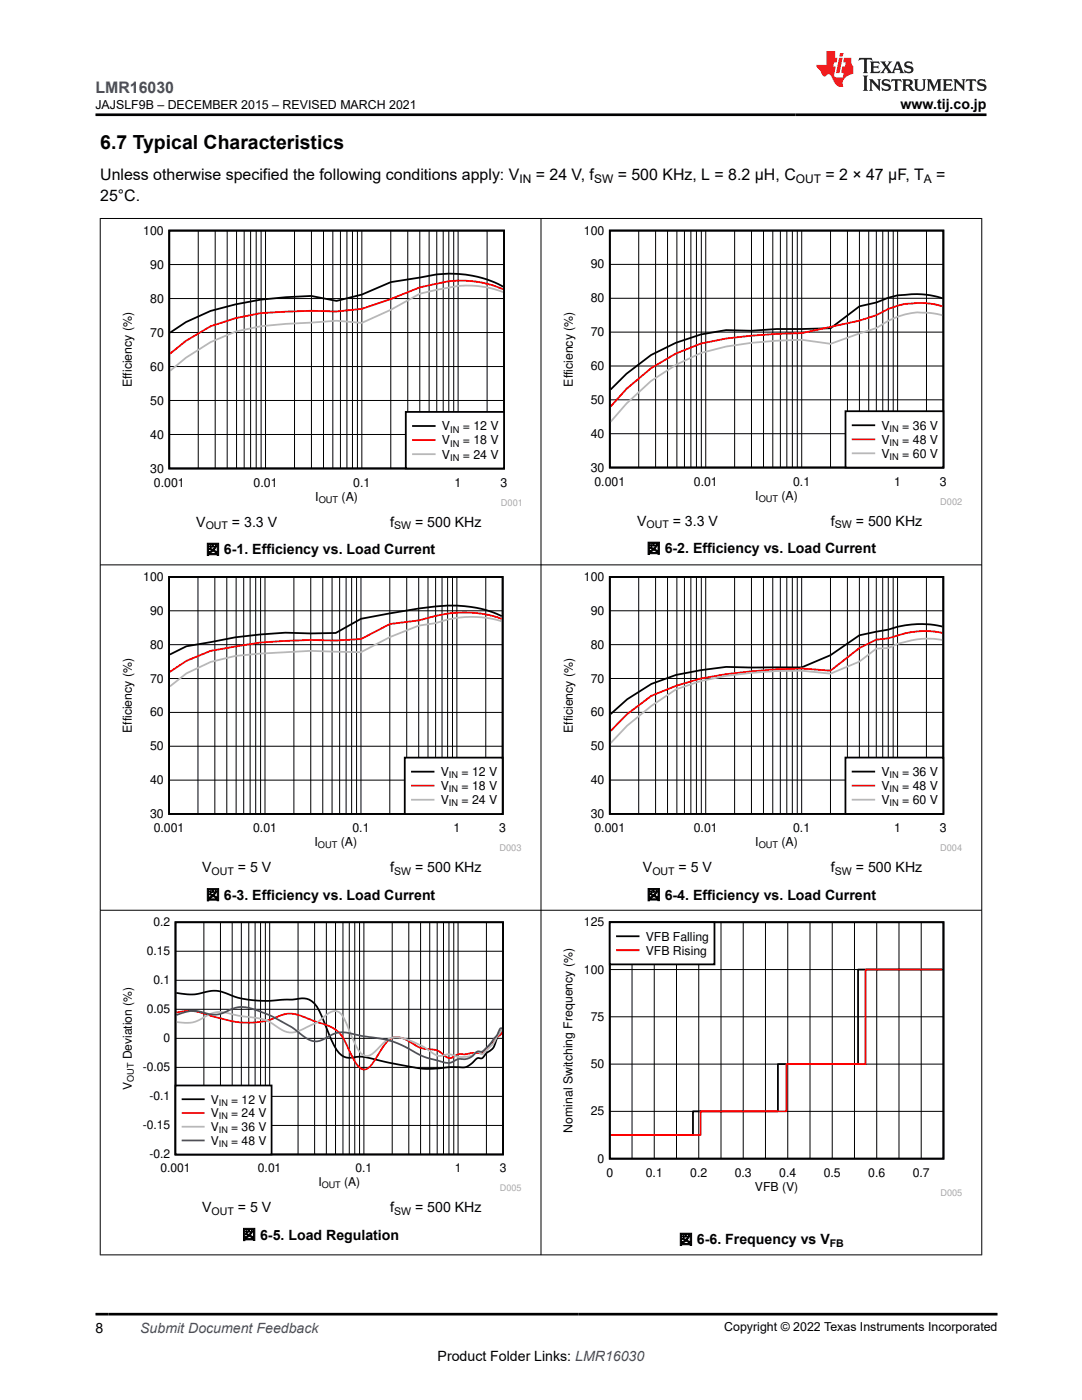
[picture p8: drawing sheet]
<svg xmlns="http://www.w3.org/2000/svg" width="216mm" height="279mm" viewBox="0 0 216 279" stroke-linecap="round" stroke-linejoin="round" font-family="sans-serif">
<path d="M33.8 46h66.8v47.5h-66.8zM100.4 57.2a21.9 21.9 0 0 0-13.2-2.4l-9.2 1.5-5.8 2.5-5.1 1.3-5-1a68.3 68.3 0 0 0-20.1 3l-4.9 2.2-3.2 2.1" fill="none" stroke="#000" stroke-width=".36"/>
<g fill="none" stroke="#000" stroke-width=".2">
<path d="M33.8 59.6h66.8M33.8 52.8h66.8M39.6 46v47.5M42.9 46v47.5M45.3 46v47.5M47.2 46v47.5M48.7 46v47.5M50 46v47.5M51.1 46v47.5M52.1 46v47.5M53 46v47.5M58.8 46v47.5"/>
<path d="M62.1 46v47.5M64.6 46v47.5M66.4 46v47.5M67.9 46v47.5M69.2 46v47.5M70.3 46v47.5M71.3 46v47.5M72.2 46v47.5M78 46v47.5M81.4 46v47.5M83.8 46v47.5M85.6 46v47.5"/>
<path d="M87.2 46v47.5M88.4 46v47.5M89.6 46v47.5M90.5 46v47.5M91.4 46v47.5M97.2 46v47.5M33.8 79.9h66.8M33.8 73.2h66.8M33.8 66.4h66.8M33.8 86.7h66.8"/>
</g>
<path d="M100.4 57.7a20.6 20.6 0 0 0-13.2-1.1l-3.4 .8-5.8 2.3-5.8 1.9-5.1 .6-5-.2-10.1 .5-5 1-5 1.6-4.9 2.9-3.2 2.6" fill="none" stroke="#f00" stroke-width=".36"/>
<path d="M100.4 58.3a19 19 0 0 0-10.8-.9l-5.8 1.2-5.8 3.2-5.8 2.6-5.1-.4-10 .6-5.1 .5a33 33 0 0 0-18.1 8.9" fill="none" stroke="#b8b8b8" stroke-width=".36"/>
<path d="M81 82.2h19.6v11.3h-19.6z" fill-rule="evenodd" fill="#fff"/>
<path d="M81 82.2h19.6v11.3h-19.6zM82.4 85h4.3" fill="none" stroke="#000" stroke-width=".36"/>
<path d="M82.4 87.8h4.3" fill="none" stroke="#f00" stroke-width=".36"/>
<path d="M82.4 90.6h4.3" fill="none" stroke="#b8b8b8" stroke-width=".36"/>
<path d="M111.9 45h80.1v55.8h-80.1z" fill-rule="evenodd" fill="#fff"/>
<path d="M121.7 46h66.5v47.3h-66.5zM188.1 59.5a16.4 16.4 0 0 0-7.5-.7l-1.5 .1-1.8 .5-2.4 1-3.4 .7-5.8 4.4-10.8 .2-5 .3-5-.1a35.4 35.4 0 0 0-23.1 11.8" fill="none" stroke="#000" stroke-width=".36"/>
<g fill="none" stroke="#000" stroke-width=".2">
<path d="M121.7 59.5h66.5M121.7 52.8h66.5M127.4 46v47.3M130.8 46v47.3M133.2 46v47.3M135.1 46v47.3M136.6 46v47.3M137.9 46v47.3M139 46v47.3M139.9 46v47.3M140.8 46v47.3M146.6 46v47.3"/>
<path d="M150 46v47.3M152.3 46v47.3M154.2 46v47.3M155.7 46v47.3M157 46v47.3M158.1 46v47.3M159.1 46v47.3M160 46v47.3M165.7 46v47.3M169.1 46v47.3M171.5 46v47.3M173.3 46v47.3"/>
<path d="M174.9 46v47.3M176.1 46v47.3M177.3 46v47.3M178.2 46v47.3M179.1 46v47.3M184.9 46v47.3M121.7 79.8h66.5M121.7 73h66.5M121.7 66.3h66.5M121.7 86.6h66.5"/>
</g>
<path d="M188.1 61.1a16.3 16.3 0 0 0-13.2 1.8l-3.4 1.1-11.5 2.5a98 98 0 0 0-20.1 2.1 37.3 37.3 0 0 0-18.1 12.5" fill="none" stroke="#f00" stroke-width=".36"/>
<path d="M188.1 62.9a15 15 0 0 0-10.8 1.1l-2.4 1.5-9.2 3.1-5.7-.8a73.9 73.9 0 0 0-20.1 2.6 41.2 41.2 0 0 0-18.1 13.8" fill="none" stroke="#b8b8b8" stroke-width=".36"/>
<path d="M168.7 82.1h19.5v11.2h-19.5z" fill-rule="evenodd" fill="#fff"/>
<path d="M168.7 82.1h19.5v11.2h-19.5zM170.1 84.9h4.4" fill="none" stroke="#000" stroke-width=".36"/>
<path d="M170.1 87.7h4.4" fill="none" stroke="#f00" stroke-width=".36"/>
<path d="M170.1 90.5h4.4" fill="none" stroke="#b8b8b8" stroke-width=".36"/>
<path d="M24 114.2h80v55.8h-80z" fill-rule="evenodd" fill="#fff"/>
<path d="M33.7 115.1h66.6v47.3h-66.6zM100.1 123a23 23 0 0 0-13.2-2l-3.4 .4-11.5 2.1-5 2.8-5 .1a75.4 75.4 0 0 0-20 1.8l-4.8 .8-3.3 1.6" fill="none" stroke="#000" stroke-width=".36"/>
<g fill="none" stroke="#000" stroke-width=".2">
<path d="M39.5 115.1v47.4M42.9 115.1v47.4M45.3 115.1v47.4M47.1 115.1v47.4M48.6 115.1v47.4M49.9 115.1v47.4M51 115.1v47.4M52 115.1v47.4M52.9 115.1v47.4M58.6 115.1v47.4M62 115.1v47.4M64.4 115.1v47.4"/>
<path d="M66.3 115.1v47.4M67.8 115.1v47.4M69.1 115.1v47.4M70.2 115.1v47.4M71.1 115.1v47.4M72 115.1v47.4M77.8 115.1v47.4M81.2 115.1v47.4M83.5 115.1v47.4M85.4 115.1v47.4M86.9 115.1v47.4M88.2 115.1v47.4"/>
<path d="M89.3 115.1v47.4M90.3 115.1v47.4M91.2 115.1v47.4M96.9 115.1v47.4M33.7 135.4h66.6M33.7 128.7h66.6M33.7 121.9h66.6M33.7 155.7h66.6M33.7 148.9h66.6M33.7 142.2h66.6"/>
</g>
<path d="M100.1 123.5a22.5 22.5 0 0 0-13.2-.6l-3.4 .9-5.7 .7-5.8 3-5 .3-5-.1-10.1 .5-9.9 1.7-4.8 2-3.3 2.2" fill="none" stroke="#f00" stroke-width=".36"/>
<path d="M100.1 124a20.8 20.8 0 0 0-13.2 .4l-3.4 .5-5.7 2.2-5.8 3.1-10-.3-10.1 .5-4.9 .5-5 1.2-4.8 2.3-3.3 2.6" fill="none" stroke="#b8b8b8" stroke-width=".36"/>
<path d="M80.8 151.2h19.5v11.2h-19.5z" fill-rule="evenodd" fill="#fff"/>
<path d="M80.8 151.2h19.5v11.2h-19.5zM82.2 154h4.3" fill="none" stroke="#000" stroke-width=".36"/>
<path d="M82.2 156.8h4.3" fill="none" stroke="#f00" stroke-width=".36"/>
<path d="M82.2 159.6h4.3" fill="none" stroke="#b8b8b8" stroke-width=".36"/>
<path d="M111.9 114.2h80.1v55.7h-80.1z" fill-rule="evenodd" fill="#fff"/>
<path d="M121.7 115.1h66.5v47.3h-66.5zM188 125a19.1 19.1 0 0 0-10.8 .7l-5.7 1.1-5.8 4-5.7 2.4-15.1-.1-5 .6a28 28 0 0 0-18.1 8.8" fill="none" stroke="#000" stroke-width=".36"/>
<g fill="none" stroke="#000" stroke-width=".2">
<path d="M127.4 115.1v47.3M130.8 115.1v47.3M133.2 115.1v47.3M135.1 115.1v47.3M136.6 115.1v47.3M137.9 115.1v47.3M139 115.1v47.3M139.9 115.1v47.3M140.8 115.1v47.3M146.6 115.1v47.3M149.9 115.1v47.3M152.3 115.1v47.3"/>
<path d="M154.2 115.1v47.3M155.7 115.1v47.3M157 115.1v47.3M158.1 115.1v47.3M159.1 115.1v47.3M160 115.1v47.3M165.7 115.1v47.3M169.1 115.1v47.3M171.5 115.1v47.3M173.3 115.1v47.3M174.9 115.1v47.3M176.1 115.1v47.3"/>
<path d="M177.2 115.1v47.3M178.2 115.1v47.3M179.1 115.1v47.3M184.9 115.1v47.3M121.7 135.4h66.5M121.7 128.7h66.5M121.7 121.9h66.5M121.7 155.7h66.5M121.7 148.9h66.5M121.7 142.2h66.5"/>
</g>
<path d="M188 126.3a17 17 0 0 0-8.9 .5l-1.9 .6-2.3 .3-3.4 1.6-5.8 4.5-5.7-.4a120.7 120.7 0 0 0-20.1 2l-5 1.5-4.9 2-4.9 3.6-3.3 3.4" fill="none" stroke="#f00" stroke-width=".36"/>
<path d="M188 127.7a16.7 16.7 0 0 0-10.8 1.6l-2.3 .2-3.4 2.5-5.8 2.4-5.7-.5a85.5 85.5 0 0 0-20.1 2l-5 1.7-4.9 3.3-4.9 3.9-3.3 3.5" fill="none" stroke="#b8b8b8" stroke-width=".36"/>
<path d="M168.7 151.2h19.5v11.2h-19.5z" fill-rule="evenodd" fill="#fff"/>
<path d="M168.7 151.2h19.5v11.2h-19.5zM170.1 154h4.3" fill="none" stroke="#000" stroke-width=".36"/>
<path d="M170.1 156.8h4.3" fill="none" stroke="#f00" stroke-width=".36"/>
<path d="M170.1 159.6h4.3" fill="none" stroke="#b8b8b8" stroke-width=".36"/>
<path d="M24 183.1h80v54.7h-80z" fill-rule="evenodd" fill="#fff"/>
<path d="M35 184.1h65.4v46.3h-65.4zM35.2 198.2h.2a11.2 11.2 0 0 0 6.3-.4 7.6 7.6 0 0 1 4.8 1 25.5 25.5 0 0 0 10.8 .7h.5a9.2 9.2 0 0 1 3.9 0 4.4 4.4 0 0 1 2 2.3l2 4.6a10.8 10.8 0 0 0 2.5 4.2 3.2 3.2 0 0 0 2.8 .4 13 13 0 0 1 4.9 .7l1.8 .4a34.9 34.9 0 0 0 8.7 1.2l4.7-.3a3.3 3.3 0 0 0 2.7-.5l.7-.6a1.23 1.23 0 0 1 1.6-.7l.3-.2a5 5 0 0 1 1.8-1.6l.3-.5 .8-2 .9-1.5" fill="none" stroke="#000" stroke-width=".35"/>
<g fill="none" stroke="#000" stroke-width=".2">
<path d="M35 195.6h65.4M35 189.8h65.4M40.7 184.1v46.3M44 184.1v46.3M46.3 184.1v46.3M48.2 184.1v46.3M49.6 184.1v46.3M50.9 184.1v46.3M52 184.1v46.3M52.9 184.1v46.3M53.8 184.1v46.3M59.5 184.1v46.3"/>
<path d="M62.8 184.1v46.3M65.1 184.1v46.3M66.9 184.1v46.3M68.4 184.1v46.3M69.7 184.1v46.3M70.8 184.1v46.3M71.7 184.1v46.3M72.6 184.1v46.3M78.3 184.1v46.3M81.6 184.1v46.3M83.9 184.1v46.3M85.7 184.1v46.3"/>
<path d="M87.2 184.1v46.3M88.5 184.1v46.3M89.6 184.1v46.3M90.5 184.1v46.3M91.4 184.1v46.3M97.1 184.1v46.3M35 218.8h65.4M35 213h65.4M35 207.2h65.4M35 201.4h65.4M35 224.6h65.4"/>
</g>
<path d="M35.2 202.1a10.1 10.1 0 0 1 7 .7 24.5 24.5 0 0 0 8.2 1.3 12.9 12.9 0 0 0 5.9-1.6 6.5 6.5 0 0 1 4.9 .7l2.1 .8a7.7 7.7 0 0 1 6.2 5.3l.5 1a7.5 7.5 0 0 0 2 3 1.66 1.66 0 0 0 2.3-1l1.6-2.6a6.1 6.1 0 0 1 2.4-2.6 4.9 4.9 0 0 1 4.2 1.3 8.7 8.7 0 0 0 4.5 1.2l1 .5a2.87 2.87 0 0 0 2 1.1l.2-.1a3.4 3.4 0 0 1 2.8-.7l1.1-.3h.9a1.73 1.73 0 0 0 2.2-.9 2.89 2.89 0 0 1 1.3-1.3 1.64 1.64 0 0 1 1.1-1.2l.6-.8" fill="none" stroke="#f00" stroke-width=".35"/>
<path d="M35.2 204a7 7 0 0 0 6-1.3 5.8 5.8 0 0 1 5.3-.2l3.5 .5a9.1 9.1 0 0 1 5.8 2.3 4.2 4.2 0 0 0 4.9 0 13.3 13.3 0 0 0 5-3.1 1.87 1.87 0 0 1 2.9 1l1.4 3.2a13.5 13.5 0 0 0 2 3.8 1.54 1.54 0 0 0 2.3 .1l1.6-1.6a3.9 3.9 0 0 1 4.9-1.4l3.5 1.5 1.1 .7a4 4 0 0 0 2.6 1.2 3.6 3.6 0 0 1 3.2 .2h1.3a3.3 3.3 0 0 0 2.6-1l.5 .2a.68 .68 0 0 0 .8 .3 .68 .68 0 0 0 .5-.6l1.5-1.5 1.8-2.9" fill="none" stroke="#b8b8b8" stroke-width=".35"/>
<path d="M35.2 202.6a7.5 7.5 0 0 1 6.5-.2 5.6 5.6 0 0 0 4.3-.9 6.9 6.9 0 0 1 5.9 .4 35 35 0 0 1 9.3 5.3 3.2 3.2 0 0 0 4-.1 6 6 0 0 1 5.8-.6l1 .2a23.4 23.4 0 0 1 9.4 2.5 22.6 22.6 0 0 0 7.8 2.9 4.5 4.5 0 0 0 2.2-.7l.2-.1a3.5 3.5 0 0 0 3.5-1.4l.2-.1a1.48 1.48 0 0 0 1.8-.8l2-2.3 .5-1.1a.41 .41 0 0 1 .6-.4" fill="none" stroke="#295c75" stroke-width=".35"/>
<path d="M35 216.6h19.2v13.8h-19.2z" fill-rule="evenodd" fill="#fff"/>
<path d="M35 216.6h19.2v13.8h-19.2zM36.4 219.4h4.3" fill="none" stroke="#000" stroke-width=".35"/>
<path d="M36.4 222.1h4.3" fill="none" stroke="#f00" stroke-width=".35"/>
<path d="M36.4 224.9h4.3" fill="none" stroke="#b8b8b8" stroke-width=".35"/>
<path d="M36.4 227.6h4.3" fill="none" stroke="#295c75" stroke-width=".35"/>
<path d="M111.9 183.1h80.1v55.6h-80.1z" fill-rule="evenodd" fill="#fff"/>
<path d="M121.7 184h66.6v47.2h-66.6zM188.1 193.5h-16.9v18.9h-16v9.4h-16.9v4.7h-16.5" fill="none" stroke="#000" stroke-width=".36"/>
<g fill="none" stroke="#000" stroke-width=".2">
<path d="M121.7 193.5h66.6M126.1 184v47.2M130.5 184v47.2M135 184v47.2M139.4 184v47.2M143.9 184v47.2M148.3 184v47.2M152.7 184v47.2M157.2 184v47.2M161.6 184v47.2M166.1 184v47.2M170.5 184v47.2"/>
<path d="M174.9 184v47.2M179.4 184v47.2M183.8 184v47.2M121.7 212.4h66.6M121.7 202.9h66.6M121.7 221.8h66.6"/>
</g>
<path d="M188.1 193.5h-15.4v18.9h-15.8v9.4h-17.1v4.7h-18" fill="none" stroke="#f00" stroke-width=".36"/>
<path d="M121.7 184.1h20.9v8.4h-20.9z" fill-rule="evenodd" fill="#fff"/>
<path d="M121.7 184.1h20.9v8.4h-20.9zM123.1 186.8h4.3" fill="none" stroke="#000" stroke-width=".36"/>
<path d="M123.1 189.6h4.3" fill="none" stroke="#f00" stroke-width=".36"/>
<path d="M19.9 43.6h176.1M20 43.5v207M107.9 43.5v207M195.9 43.5v207M19.9 112.7h176.1M19.9 181.7h176.1M19.9 250.4h176.1" fill="none" stroke="#000" stroke-width=".2"/>
<path d="M171.5 11.6l-.2 .5 .5-.2h.6v.1v2.2l-.2 .4h1l-.2-.4v-2.2v-.1h.5l.5 .2-.1-.5zM173.6 12.3l.2 .4v1.5l-.2 .4h1.9l.1-.6a1.08 1.08 0 0 1-1.3 .2v-.7h.6l.4 .2v-.7l-.4 .2h-.6v-.5l.2-.2a1 1 0 0 1 1 .3l-.1-.5zM175.7 12.3l.9 1.1-1 1.2h.9l-.2-.2 .5-.8 .4 .8-.2 .2h1.6l-.2-.2 .2-.5h.9l.1 .5-.1 .2h.9l-.2-.3-.8-2h-.5l-.9 2.2-.9-1.1 .9-1.1h-.8l.2 .2-.4 .6-.4-.6 .2-.2zM179 12.7l.4 1h-.7zM180.7 12.4a.65 .65 0 0 0-.2 .7 .65 .65 0 0 0 .6 .5l.6 .1 .1 .3a.79 .79 0 0 1-.7 .4 .79 .79 0 0 1-.7-.5l.1 .7 .2-.1a.93 .93 0 0 0 1.1 .1 .93 .93 0 0 0 .4-1 1.46 1.46 0 0 0-1.2-.6l-.1-.3a1.09 1.09 0 0 1 1.2 .2l-.2-.6-.1 .1-.5-.2zM172.2 15.1l.2 .4v2.2l-.2 .4h1l-.2-.4v-2.2l.2-.4zM173.4 15.8l.2 .4v1.5l-.2 .4h.8l-.3-.4 .1-1.3 1.6 1.8v-2l.2-.4h-.7l.1 .2 .1 1.1-1.2-1.3zM176.2 15.9a.65 .65 0 0 0-.2 .8 .65 .65 0 0 0 .6 .4l.6 .2 .1 .2a.79 .79 0 0 1-.7 .4 .79 .79 0 0 1-.7-.5l.1 .7 .2-.1a.93 .93 0 0 0 1.1 .1 .93 .93 0 0 0 .4-.9 1.46 1.46 0 0 0-1.2-.6l-.1-.4a1.09 1.09 0 0 1 1.2 .2l-.1-.6-.2 .1-.5-.1zM177.9 15.8l-.1 .6a.63 .63 0 0 1 .8-.3v1.6l-.3 .4h1l-.2-.4v-1.6a.66 .66 0 0 1 .8 .3l-.1-.6zM180 15.8l.2 .4v1.5l-.2 .4h1l-.2-.2-.1-.7h.5l.1 .2a.79 .79 0 0 0 1.2 .6l-1-.9a.61 .61 0 0 0 .6-.6 .61 .61 0 0 0-.5-.7zM180.8 16.1h.1a.47 .47 0 0 1 .5 .1 .47 .47 0 0 1 .1 .5l-.1 .1-.7 .1zM182.3 15.8l.2 .2a2.27 2.27 0 0 0 .4 2 1.04 1.04 0 0 0 1.7-.7v-1.3l.2-.2h-.8l.2 .4v1.1a.6 .6 0 0 1-.6 .6 .6 .6 0 0 1-.6-.6v-1.1l.3-.4zM184.9 15.8l.2 .4v1.5l-.2 .4h.8l-.3-.4v-1.4l.9 1.9 .9-1.9v1.4l-.3 .4h1l-.2-.4v-1.5l.2-.4h-.8l-.7 1.5-.6-1.5zM188.1 15.8l.2 .4v1.5l-.2 .4h1.9l.1-.6a1.09 1.09 0 0 1-1.3 .2v-.7h.6l.4 .2v-.6l-.4 .2h-.6v-.6l.2-.1a1.01 1.01 0 0 1 1 .3l-.1-.6zM190.2 15.8l.3 .4v1.5l-.3 .4h.8l-.2-.4v-1.3l1.6 1.8v-2l.2-.4h-.7l.2 .2v1.1l-1.2-1.3zM192.8 15.8l-.1 .6a.63 .63 0 0 1 .8-.3v1.6l-.3 .4h1l-.2-.4v-1.6a.66 .66 0 0 1 .8 .3l-.1-.6zM195.2 15.9a.65 .65 0 0 0-.2 .8 .65 .65 0 0 0 .6 .4l.6 .2 .2 .2a.79 .79 0 0 1-.7 .4 .79 .79 0 0 1-.7-.5l.1 .7 .2-.1a.93 .93 0 0 0 1 .1 .93 .93 0 0 0 .5-.9 1.46 1.46 0 0 0-1.3-.6v-.4a1.09 1.09 0 0 1 1.2 .2l-.2-.6-.2 .1-.5-.1z" fill="#231f20"/>
<path d="M164.9 10.2v2.8h-2l.1 .3 .8 1a.95 .95 0 0 0 1 .9 .59 .59 0 0 1 .5-.4 .59 .59 0 0 1 .5 .4l.4 .7a1.59 1.59 0 0 0 2.1 1.4 1.61 1.61 0 0 1 1-2.3l1-.3-.1-1.5a1.59 1.59 0 0 1-.3-1.7h-1.5l-.2 .9h.6l-.2 .9h-.5l-.2 1v.2l.4 .1-.1 .9h-.7a.73 .73 0 0 1-1-.7l.3-1.5h-.5l.1-.9h.5l.2-.9h-.5v-1.3zM167.4 11.5l-.6 3.1h.7l.6-3.1zM167.6 10.6l-.1 .6h.7l.1-.6z" fill="#ed1c24"/>
<path d="M19 22.9h177.8M19 262.3h180" fill="none" stroke="#000" stroke-width=".53"/>
<text font-size="3.9" x="20" y="29.8">6.7 Typical Characteristics</text>
<text font-size="3.2" fill="#00f" x="19" y="18.6">LMR16030</text>
<g font-size="3.2">
<text x="20" y="36">Unless otherwise specified the following conditions apply: V</text>
<text x="106.9" y="36">= 24 V, f</text>
<text x="123.3" y="36">= 500 KHz, L = 8.2 µH, C</text>
<text x="164.7" y="36">= 2 × 47 µF, T</text>
<text x="186.8" y="36">=</text>
<text x="20" y="40.2">25°C.</text>
</g>
<g font-size="2.8">
<text x="179.7" y="21.7">www.tij.co.jp</text>
<text x="39.2" y="105.1">V</text>
<text x="46.3" y="105.1">= 3.3 V</text>
<text x="77.8" y="105.1">f</text>
<text x="82.8" y="105.1">= 500 KHz</text>
<text x="127.1" y="104.9">V</text>
<text x="134.2" y="104.9">= 3.3 V</text>
<text x="165.8" y="104.9">f</text>
<text x="170.8" y="104.9">= 500 KHz</text>
<text x="41.1" y="110.7">図 6-1. Efficiency vs. Load Current</text>
<text x="129" y="110.4">図 6-2. Efficiency vs. Load Current</text>
<text x="128.3" y="174">V</text>
<text x="135.4" y="174">= 5 V</text>
<text x="165.8" y="174">f</text>
<text x="170.8" y="174">= 500 KHz</text>
<text x="40.3" y="174">V</text>
<text x="41.1" y="179.6">図 6-3. Efficiency vs. Load Current</text>
<text x="47.5" y="174">= 5 V</text>
<text x="77.8" y="174">f</text>
<text x="82.8" y="174">= 500 KHz</text>
<text x="129" y="179.6">図 6-4. Efficiency vs. Load Current</text>
<text x="40.3" y="241.8">V</text>
<text x="47.5" y="241.8">= 5 V</text>
<text x="77.8" y="241.8">f</text>
<text x="82.8" y="241.8">= 500 KHz</text>
<text x="48.3" y="247.4">図 6-5. Load Regulation</text>
<text x="135.5" y="248.4">図 6-6. Frequency vs V</text>
<text x="19" y="266">8</text>
<text x="87.3" y="271.7">Product Folder Links: LMR16030</text>
</g>
<text font-size="2.8" fill="#00f" x="28" y="266">Submit Document Feedback</text>
<g font-size="2.5">
<text x="19.1" y="21.8">JAJSLF9B – DECEMBER 2015 – REVISED MARCH 2021</text>
<text x="28.6" y="46.8">100</text>
<text x="116.5" y="46.8">100</text>
<text x="30" y="53.6">90</text>
<text x="117.9" y="53.6">90</text>
<text x="30" y="60.4">80</text>
<text x="117.9" y="60.3">80</text>
<text x="30" y="67.2">70</text>
<text x="117.9" y="67.1">70</text>
<text x="26.3" y="77.3" transform="rotate(-90 26.3 77.3)">Efficiency (%)</text>
<text x="30" y="74">60</text>
<text x="114.3" y="77.2" transform="rotate(-90 114.3 77.2)">Efficiency (%)</text>
<text x="117.9" y="73.8">60</text>
<text x="30" y="80.7">50</text>
<text x="117.9" y="80.6">50</text>
<text x="30" y="87.5">40</text>
<text x="88.2" y="85.9">V</text>
<text x="88.2" y="88.7">V</text>
<text x="92.3" y="85.9">= 12 V</text>
<text x="92.3" y="88.7">= 18 V</text>
<text x="117.9" y="87.4">40</text>
<text x="175.9" y="85.7">V</text>
<text x="175.9" y="88.5">V</text>
<text x="180" y="85.7">= 36 V</text>
<text x="180" y="88.5">= 48 V</text>
<text x="30" y="94.3">30</text>
<text x="88.2" y="91.5">V</text>
<text x="92.3" y="91.5">= 24 V</text>
<text x="117.9" y="94.1">30</text>
<text x="175.9" y="91.3">V</text>
<text x="180" y="91.3">= 60 V</text>
<text x="30.7" y="97.1">0.001</text>
<text x="50.6" y="97.1">0.01</text>
<text x="62.9" y="99.9">I</text>
<text x="68.2" y="99.9">(A)</text>
<text x="70.5" y="97.1">0.1</text>
<text x="90.7" y="97.1">1</text>
<text x="99.9" y="97.1">3</text>
<text x="118.6" y="96.9">0.001</text>
<text x="138.4" y="96.9">0.01</text>
<text x="150.7" y="99.7">I</text>
<text x="155.9" y="99.7">(A)</text>
<text x="158.3" y="96.9">0.1</text>
<text x="178.4" y="96.9">1</text>
<text x="187.6" y="96.9">3</text>
<text x="28.6" y="116">100</text>
<text x="116.5" y="116">100</text>
<text x="29.9" y="122.7">90</text>
<text x="117.9" y="122.7">90</text>
<text x="29.9" y="129.5">80</text>
<text x="117.9" y="129.5">80</text>
<text x="29.9" y="136.2">70</text>
<text x="117.9" y="136.2">70</text>
<text x="29.9" y="143">60</text>
<text x="117.9" y="143">60</text>
<text x="26.3" y="146.3" transform="rotate(-90 26.3 146.3)">Efficiency (%)</text>
<text x="29.9" y="149.7">50</text>
<text x="114.3" y="146.3" transform="rotate(-90 114.3 146.3)">Efficiency (%)</text>
<text x="117.9" y="149.7">50</text>
<text x="87.9" y="154.9">V</text>
<text x="92.1" y="154.9">= 12 V</text>
<text x="175.9" y="154.9">V</text>
<text x="180" y="154.9">= 36 V</text>
<text x="29.9" y="156.5">40</text>
<text x="87.9" y="157.7">V</text>
<text x="87.9" y="160.5">V</text>
<text x="92.1" y="157.7">= 18 V</text>
<text x="92.1" y="160.5">= 24 V</text>
<text x="117.9" y="156.5">40</text>
<text x="175.9" y="157.7">V</text>
<text x="175.9" y="160.5">V</text>
<text x="180" y="157.7">= 48 V</text>
<text x="180" y="160.5">= 60 V</text>
<text x="29.9" y="163.3">30</text>
<text x="30.7" y="166.1">0.001</text>
<text x="50.5" y="166.1">0.01</text>
<text x="70.3" y="166.1">0.1</text>
<text x="90.5" y="166.1">1</text>
<text x="99.6" y="166.1">3</text>
<text x="117.9" y="163.2">30</text>
<text x="118.6" y="166">0.001</text>
<text x="138.4" y="166">0.01</text>
<text x="158.3" y="166">0.1</text>
<text x="178.4" y="166">1</text>
<text x="187.5" y="166">3</text>
<text x="62.8" y="168.9">I</text>
<text x="68" y="168.9">(A)</text>
<text x="150.7" y="168.8">I</text>
<text x="155.9" y="168.8">(A)</text>
<text x="144.5" y="265.7">Copyright © 2022 Texas Instruments Incorporated</text>
</g>
<g font-size="2.4">
<text x="103.7" y="36.6">IN</text>
<text x="118.5" y="36.6">SW</text>
<text x="158.8" y="36.6">OUT</text>
<text x="184.4" y="36.6">A</text>
<text x="30.6" y="184.8">0.2</text>
<text x="116.5" y="184.9">125</text>
<text x="29.3" y="190.6">0.15</text>
<text x="128.9" y="187.7">VFB Falling</text>
<text x="128.9" y="190.5">VFB Rising</text>
<text x="30.6" y="196.4">0.1</text>
<text x="116.5" y="194.3">100</text>
<text x="29.3" y="202.2">0.05</text>
<text x="117.9" y="203.7">75</text>
<text x="32.6" y="208">0</text>
<text x="26.3" y="211.4" transform="rotate(-90 26.3 211.4)">Deviation (%)</text>
<text x="28.5" y="213.8">-0.05</text>
<text x="117.9" y="213.2">50</text>
<text x="26.3" y="217.5" transform="rotate(-90 26.3 217.5)">V</text>
<text x="29.8" y="219.6">-0.1</text>
<text x="42.1" y="220.2">V</text>
<text x="46.1" y="220.2">= 12 V</text>
<text x="28.5" y="225.4">-0.15</text>
<text x="42.1" y="223">V</text>
<text x="42.1" y="225.7">V</text>
<text x="46.1" y="223">= 24 V</text>
<text x="46.1" y="225.7">= 36 V</text>
<text x="114.3" y="226.1" transform="rotate(-90 114.3 226.1)">Nominal Switching Frequency (%)</text>
<text x="117.9" y="222.6">25</text>
<text x="29.8" y="231.2">-0.2</text>
<text x="32" y="233.9">0.001</text>
<text x="42.1" y="228.5">V</text>
<text x="46.1" y="228.5">= 48 V</text>
<text x="51.5" y="233.9">0.01</text>
<text x="70.9" y="233.9">0.1</text>
<text x="90.7" y="233.9">1</text>
<text x="99.7" y="233.9">3</text>
<text x="119.2" y="232">0</text>
<text x="63.5" y="236.7">I</text>
<text x="68.7" y="236.7">(A)</text>
<text x="121" y="234.8">0</text>
<text x="128.9" y="234.8">0.1</text>
<text x="137.7" y="234.8">0.2</text>
<text x="146.6" y="234.8">0.3</text>
<text x="150.6" y="237.6">VFB (V)</text>
<text x="155.5" y="234.8">0.4</text>
<text x="164.4" y="234.8">0.5</text>
<text x="173.3" y="234.8">0.6</text>
<text x="182.1" y="234.8">0.7</text>
</g>
<g font-size="2.1">
<text x="41" y="105.7">OUT</text>
<text x="78.6" y="105.7">SW</text>
<text x="129" y="105.4">OUT</text>
<text x="166.6" y="105.4">SW</text>
<text x="42.2" y="174.6">OUT</text>
<text x="78.6" y="174.6">SW</text>
<text x="130.2" y="174.6">OUT</text>
<text x="166.6" y="174.6">SW</text>
<text x="42.2" y="242.4">OUT</text>
<text x="78.6" y="242.4">SW</text>
<text x="165.6" y="248.9">FB</text>
</g>
<g font-size="1.9">
<text x="89.8" y="86.3">IN</text>
<text x="89.8" y="89.1">IN</text>
<text x="89.8" y="91.9">IN</text>
<text x="63.6" y="100.3">OUT</text>
</g>
<text font-size="1.9" fill="#a8a8a8" x="100" y="101">D001</text>
<g font-size="1.8">
<text x="177.5" y="86.2">IN</text>
<text x="177.5" y="89">IN</text>
<text x="177.5" y="91.8">IN</text>
<text x="151.4" y="100.1">OUT</text>
<text x="89.6" y="155.3">IN</text>
<text x="177.5" y="155.3">IN</text>
<text x="89.6" y="158.1">IN</text>
<text x="89.6" y="160.9">IN</text>
<text x="177.5" y="158.1">IN</text>
<text x="177.5" y="160.9">IN</text>
<text x="63.5" y="169.3">OUT</text>
<text x="151.4" y="169.3">OUT</text>
<text x="26.7" y="215.9" transform="rotate(-90 26.7 215.9)">OUT</text>
<text x="43.7" y="220.6">IN</text>
<text x="43.7" y="223.4">IN</text>
<text x="43.7" y="226.1">IN</text>
<text x="43.7" y="228.9">IN</text>
<text x="64.2" y="237.1">OUT</text>
</g>
<g font-size="1.8" fill="#a8a8a8">
<text x="187.6" y="100.8">D002</text>
<text x="99.7" y="169.9">D003</text>
<text x="187.6" y="169.9">D004</text>
<text x="99.8" y="237.7">D005</text>
<text x="187.6" y="238.7">D005</text>
</g>
</svg>
